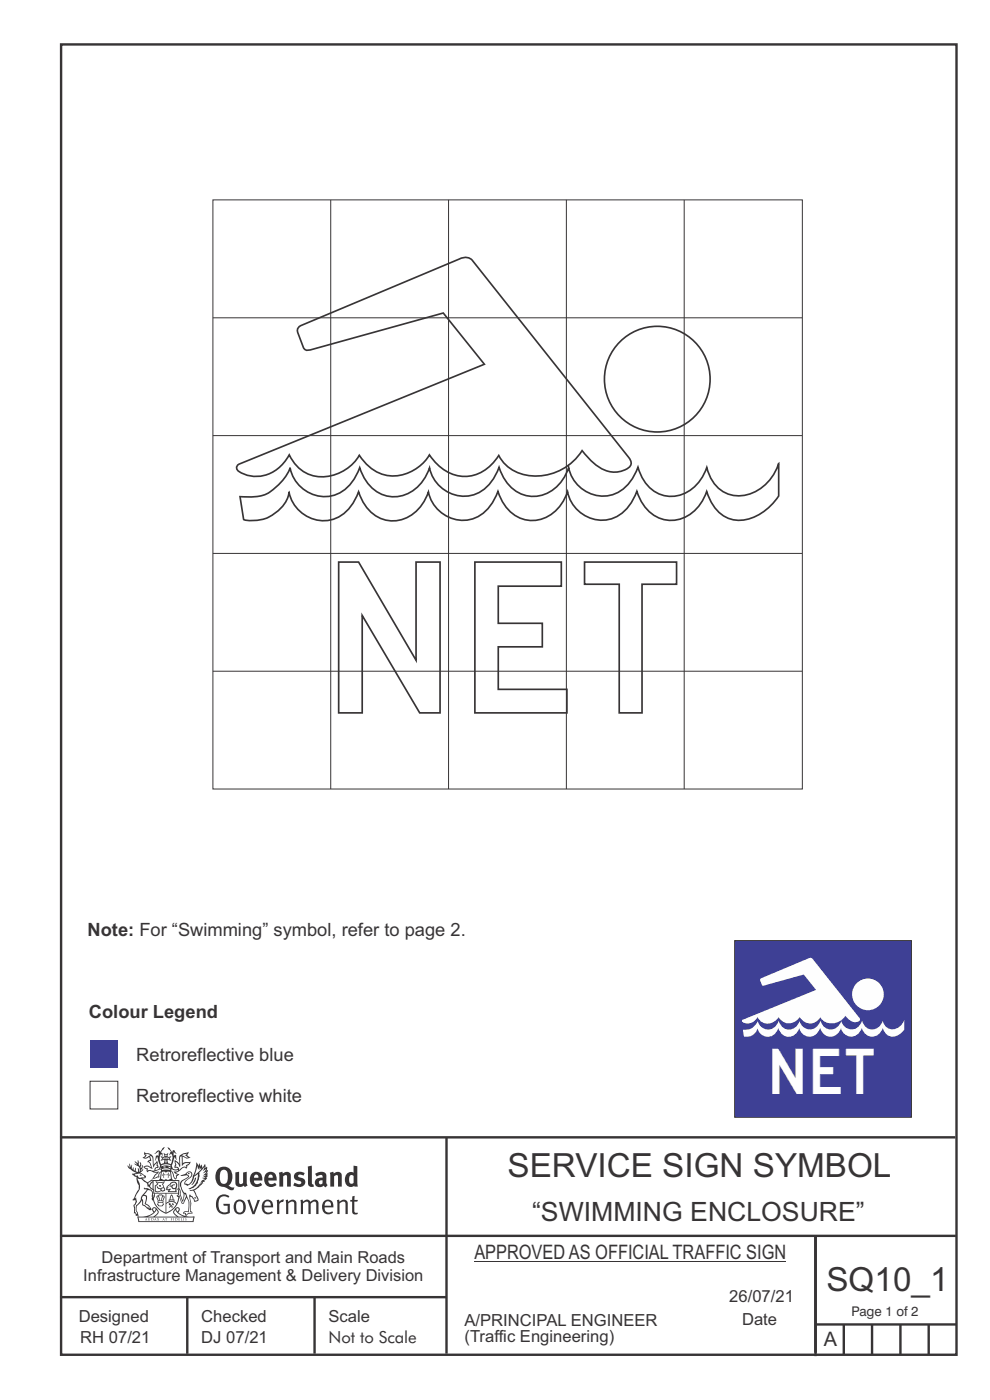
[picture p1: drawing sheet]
<svg xmlns="http://www.w3.org/2000/svg" width="210mm" height="297mm" viewBox="0 0 210 297" stroke-linecap="round" stroke-linejoin="round" font-family="sans-serif">
<g fill="none" stroke="#373435" stroke-width=".51">
<path d="M13 9.4h189.9v278h-189.9zM12.7 241.3h190M94.7 241.4v45.8M12.7 275.2h82M12.7 262.2h190.1M39.7 275.2v12M66.7 275.2v12M173 262.2v25.5M173 281h30M179 281v6.4M185 281v6.4M191 281v6.4"/>
<path d="M197 281v6.4"/>
</g>
<path d="M19.1 229.4h5.9v5.9h-5.9z" fill-rule="evenodd" fill="#fefefe" stroke="#373435" stroke-width=".21"/>
<path d="M19.1 220.7h5.9v5.9h-5.9z" fill-rule="evenodd" fill="#3e4095"/>
<path d="M45.2 42.4h125v125h-125zM70.2 42.4v125M95.2 42.4v125M120.1 42.4v125M145.1 42.4v125M45.2 67.4h125M45.2 92.4h125M45.2 117.4h125M45.2 142.4h125" fill="none" stroke="#373435" stroke-width=".21"/>
<g fill="none" stroke="#373435" stroke-width=".35">
<path d="M63.4 69.4l.4-.3 31.8-13.4a6 6 0 0 1 3.5-1.1l1 .6 33.3 41.9 .4 .7a1.33 1.33 0 0 1-.8 1.7 5.9 5.9 0 0 1-7.2-1.4l-2.3-2.5a11.3 11.3 0 0 1-15.3 3.8l-1.7-1.7-.7-1.1a8.2 8.2 0 0 1-9.5 4.1 10.1 10.1 0 0 1-5.2-4.2 8.5 8.5 0 0 1-14.9 .1 9.1 9.1 0 0 1-11.1 3.9 8.1 8.1 0 0 1-3.7-4 7.7 7.7 0 0 1-10 3.9l-.8-.4a.85 .85 0 0 1-.4-.8 .85 .85 0 0 1 .5-.7l52.1-21.2-8.8-10.9-27.7 7.7a1.33 1.33 0 0 1-2.1-.8l-1-2.7a1.1 1.1 0 0 1 .2-1.2zM50.9 105.4a10.4 10.4 0 0 0 6.3-1 11.5 11.5 0 0 0 4.4-5.1 7.4 7.4 0 0 0 6.4 6 7.4 7.4 0 0 0 7.6-4.4l.7-1.7a7.8 7.8 0 0 0 7.4 6.2 8.4 8.4 0 0 0 7.4-6.1 7.4 7.4 0 0 0 6.4 5.9 7.4 7.4 0 0 0 7.6-4.4l.8-1.7a7.8 7.8 0 0 0 7.4 6.2 8.3 8.3 0 0 0 7.3-6.1 7.3 7.3 0 0 0 6.4 6 7.3 7.3 0 0 0 7.6-4.4l.7-1.7a7.5 7.5 0 0 0 7.2 6.2 8.4 8.4 0 0 0 7.4-6.1 7.2 7.2 0 0 0 6.3 6 9.5 9.5 0 0 0 9-6.8v6.8a11.3 11.3 0 0 1-8 5.2 6.7 6.7 0 0 1-6.7-4.5l-.6-1.6a8.2 8.2 0 0 1-8.5 6 8 8 0 0 1-6.3-6.1 8.3 8.3 0 0 1-7.1 6.2 7.6 7.6 0 0 1-7.6-6.1 8.1 8.1 0 0 1-8.5 6.1 8 8 0 0 1-6.3-6.2 8.3 8.3 0 0 1-7.1 6.2 7.6 7.6 0 0 1-7.6-6 8.2 8.2 0 0 1-8.5 6 8 8 0 0 1-6.3-6.1 8.3 8.3 0 0 1-7.1 6.2 7.6 7.6 0 0 1-7.7-6 6.3 6.3 0 0 1-3 4.4 7.8 7.8 0 0 1-6.6 1.3z"/>
<circle cx="139.4" cy="80.4" r="11.2"/>
</g>
<path d="M155.8 199.6h37.5v37.4h-37.5z" fill-rule="evenodd" fill="#3e4095" stroke="#373435" stroke-width=".21"/>
<path d="M180.8 211a3.4 3.4 0 0 1 6.7 0 3.4 3.4 0 0 1-6.7 0zM161.3 207.7l.1 .8a.55 .55 0 0 0 .8 .6l8.3-2.3 2.6 3.2-15.6 6.4-.1 .3a2.17 2.17 0 0 0 3.3-.9 2.49 2.49 0 0 0 2.2 1.4 2.49 2.49 0 0 0 2.3-1.4 2.55 2.55 0 0 0 4.4 0 2.47 2.47 0 0 0 2.2 1.4 2.47 2.47 0 0 0 2.2-1.4 3.1 3.1 0 0 0 5.3-.3l.3 .3a1.91 1.91 0 0 0 2.8 .7l-.1-.5-10.2-12.7h-.6zM157.6 218.4l.2 1.5a2.34 2.34 0 0 0 2.9-1.7 2.25 2.25 0 0 0 2.2 1.8 2.25 2.25 0 0 0 2.2-1.9 2.26 2.26 0 0 0 2.2 1.9 2.26 2.26 0 0 0 2.3-1.9 2.25 2.25 0 0 0 2.2 1.8 2.25 2.25 0 0 0 2.2-1.8 2.25 2.25 0 0 0 2.2 1.9 2.25 2.25 0 0 0 2.2-1.9 2.24 2.24 0 0 0 2.2 1.8 2.24 2.24 0 0 0 2.2-1.8 2.26 2.26 0 0 0 2.2 1.9 2.26 2.26 0 0 0 2.3-1.9 2.28 2.28 0 0 0 1.7 1.8 2.28 2.28 0 0 0 2.4-1l.4-.5v-2.1a2.72 2.72 0 0 1-3.2 2l-.6-.4-.4-.5-.3-.8a2.22 2.22 0 0 1-2.2 1.8 2.22 2.22 0 0 1-2.2-1.8 2.24 2.24 0 0 1-2.2 1.8 2.24 2.24 0 0 1-2.2-1.8 2.25 2.25 0 0 1-2.2 1.8 2.25 2.25 0 0 1-2.3-1.8 2.25 2.25 0 0 1-2.1 1.8 2.25 2.25 0 0 1-2.3-1.8 2.26 2.26 0 0 1-2.2 1.8 2.26 2.26 0 0 1-2.2-1.8 2.25 2.25 0 0 1-2.2 1.8 2.25 2.25 0 0 1-2.2-1.8 2.81 2.81 0 0 1-3.2 1.8z" fill-rule="evenodd" fill="#fefefe"/>
<g fill="#373435">
<path d="M47 248.3a2.55 2.55 0 0 0 0 2.7l.3 .2a.81 .81 0 0 0 1-1v-.5a1.04 1.04 0 0 0-1.1-1.5zM46.3 248a1.82 1.82 0 0 1 2.1-.3 1.82 1.82 0 0 1 .9 1.9 2.29 2.29 0 0 1-.8 2l.7 .3h.5l-.2 .6a2.87 2.87 0 0 1-2-.7 2.12 2.12 0 0 1-1.6-3.1z" fill-rule="evenodd"/>
<path d="M49.9 248.7l.8-.1v2a.46 .46 0 0 0 .3 .6 .46 .46 0 0 0 .6-.3v-2.1l.7-.2v2.4l.2 .5-.5 .3-.3-.3a1.02 1.02 0 0 1-1.2 .3 1.02 1.02 0 0 1-.6-1.1z" fill-rule="evenodd"/>
<path d="M54 249.4l-.1 .5h.9a.49 .49 0 0 0-.2-.6 .49 .49 0 0 0-.6 .1zM53.4 249a1.34 1.34 0 0 1 1.6-.2 1.34 1.34 0 0 1 .7 1.5v.2h-1.8a.77 .77 0 0 0 .5 .8 .77 .77 0 0 0 .9-.4l.3 .5a1.59 1.59 0 0 1-2 .1 1.59 1.59 0 0 1-.5-2z" fill-rule="evenodd"/>
<path d="M57.1 249.4l-.2 .5h1a.49 .49 0 0 0-.2-.6 .49 .49 0 0 0-.6 .1zM56.4 249a1.34 1.34 0 0 1 1.6-.2 1.34 1.34 0 0 1 .7 1.5v.2h-1.8a.77 .77 0 0 0 .5 .8 .77 .77 0 0 0 .9-.4l.4 .5a1.59 1.59 0 0 1-2.1 .1 1.59 1.59 0 0 1-.5-2z" fill-rule="evenodd"/>
<path d="M59.2 248.8l.7-.2 .1 .4a.95 .95 0 0 1 1-.3 .95 .95 0 0 1 .7 .8v2.3h-.8v-2.3a.46 .46 0 0 0-.8 .1v2.2h-.8z" fill-rule="evenodd"/>
<path d="M62.6 249a1.75 1.75 0 0 1 2-.1l-.2 .5-.6-.2a.43 .43 0 0 0-.6 .3l.4 .3a1.04 1.04 0 0 1 1.2 1.1 1.04 1.04 0 0 1-1.4 1l-1.2-.4 .3-.6 1 .4 .4-.4a.88 .88 0 0 0-1-.5l-.4-.3-.1-.3z" fill-rule="evenodd"/>
<path d="M65.3 247.5l.8-.2 .1 3.8 .3 .2 .1 .4a.88 .88 0 0 1-1 0 .88 .88 0 0 1-.3-1z" fill-rule="evenodd"/>
<path d="M67.8 250.5a.43 .43 0 0 0-.1 .7 .43 .43 0 0 0 .7-.1v-.7zM66.8 249a1.7 1.7 0 0 1 2.4 .1v1.9l.3 .4-.4 .5-.5-.4a1.03 1.03 0 0 1-1.7-.1 1.03 1.03 0 0 1 .8-1.5h.7v-.4a.8 .8 0 0 0-1.2 .1z" fill-rule="evenodd"/>
<path d="M70 248.8l.7-.2 .1 .4a.95 .95 0 0 1 1-.3 .95 .95 0 0 1 .7 .8v2.3h-.8v-2.3a.46 .46 0 0 0-.8 .1v2.2h-.8z" fill-rule="evenodd"/>
<path d="M74.3 249.3a1.48 1.48 0 0 0 0 1.8h.5l.2-.1v-1.5l-.3-.2zM75 247.3l.8 .1 .1 4.4h-.7l-.1-.2a1.26 1.26 0 0 1-1.4 0 1.26 1.26 0 0 1-.5-1.3 1.29 1.29 0 0 1 .4-1.4 1.29 1.29 0 0 1 1.4-.1z" fill-rule="evenodd"/>
<path d="M46.4 253.8a1.72 1.72 0 0 1 2.3 0l-.3 .3a1.24 1.24 0 0 0-1.4-.2 1.24 1.24 0 0 0-.6 1.4 1.49 1.49 0 0 0 1.2 1.9l.7-.1v-1.3h-.8l-.1-.4h1.4v1.9a1.93 1.93 0 0 1-2.3 0 1.93 1.93 0 0 1-.7-2.2l.2-.8z" fill-rule="evenodd"/>
<path d="M50.4 255a1.65 1.65 0 0 0 .2 2.2 .99 .99 0 0 0 1-1.4 .78 .78 0 0 0-.4-.8 .78 .78 0 0 0-.8 0zM50 254.8a1.33 1.33 0 0 1 1.6-.1 1.33 1.33 0 0 1 .5 1.4 1.31 1.31 0 0 1-1.3 1.6 1.31 1.31 0 0 1-1.2-1.6v-.6z" fill-rule="evenodd"/>
<path d="M52.5 254.6l.5-.1 .8 2.6 .8-2.5h.5l-1.1 3h-.5z" fill-rule="evenodd"/>
<path d="M56.3 255.1l-.2 .7h1.3a.7 .7 0 0 0-.3-.8 .7 .7 0 0 0-.8 .1zM55.9 254.9a1.22 1.22 0 0 1 1.5-.2 1.22 1.22 0 0 1 .5 1.5h-1.8a.93 .93 0 0 0 .5 1 .93 .93 0 0 0 1.1-.2l.2 .3a1.43 1.43 0 0 1-1.8 .1 1.43 1.43 0 0 1-.6-1.7z" fill-rule="evenodd"/>
<path d="M58.7 254.6l.4-.1 .1 .5 .4-.4 .6-.1-.1 .5a.66 .66 0 0 0-.9 .7v1.9h-.4z" fill-rule="evenodd"/>
<path d="M60.6 254.6l.4-.1 .1 .5a.94 .94 0 0 1 1-.5 .94 .94 0 0 1 .8 .8v2.3h-.5l-.1-2.5a.81 .81 0 0 0-1.2 .2v2.3h-.4z" fill-rule="evenodd"/>
<path d="M63.7 254.6l.5-.1 .1 .5 .4-.4a.78 .78 0 0 1 1.2 .4 .9 .9 0 0 1 .9-.5 .9 .9 0 0 1 .8 .8v2.3h-.5l-.1-2.5a.67 .67 0 0 0-1.1 .3v2.2h-.5v-2.4l-.4-.3-.7 .4v2.3h-.5z" fill-rule="evenodd"/>
<path d="M69.1 255.1l-.2 .7h1.3a.7 .7 0 0 0-.3-.8 .7 .7 0 0 0-.8 .1zM68.7 254.9a1.22 1.22 0 0 1 1.5-.2 1.22 1.22 0 0 1 .5 1.5h-1.8a.93 .93 0 0 0 .4 1 .93 .93 0 0 0 1.2-.2l.2 .3a1.44 1.44 0 0 1-1.8 .1 1.44 1.44 0 0 1-.6-1.7z" fill-rule="evenodd"/>
<path d="M71.5 254.6l.4-.1 .1 .5a.94 .94 0 0 1 1-.5 .94 .94 0 0 1 .8 .8v2.3h-.5l-.1-2.5a.81 .81 0 0 0-1.2 .2v2.3h-.4z" fill-rule="evenodd"/>
<path d="M74.7 253.8l.5-.1v.9h.7l-.1 .3h-.6v2.2l.1 .2h.5l.1 .3a.75 .75 0 0 1-1.2-.6v-2.1h-.4v-.3h.4z" fill-rule="evenodd"/>
<path d="M30.8 244.8l1.1 .3-.9 .5h-.4l.6-.5zM31.8 245.3h.2a2.44 2.44 0 0 1 .5 1.9l.1 .5 .6-1-.1 .6 .3 .3a.57 .57 0 0 0-.6 .7l-1-.1-.5 .2 .2-.5-.8-.3 .7-.1 .9 .5 .1-.1-.6-1.3-.2-.2 .5-.1zM30.7 244.3l-.1 .5 .2 .4-.6 .4a1.04 1.04 0 0 0 1.4-.2l.2 .7-.3 .1-.2 .4a.94 .94 0 0 1 .8 1.1l-.2-.1a1.16 1.16 0 0 0-1.5-.1l.3 .4 .4 .2 .1 .5 .2 .1 .1-.2a.94 .94 0 0 1 1.1 .2l.8 .1-1.2 1.2a1.13 1.13 0 0 0 1.2-.2l.4-.1v-.4l.4-.8a.83 .83 0 0 0-.6 1.1l-.3-.1-.7 .4 1.1-1.4-.5 .1-.5-.1 1.3-.5-.1-.1-.9 .4v-.3l.2-.2 .3 .1 .1-.3-.2-.4 .1-.6-.2-.4-.7 1v-.7a1.42 1.42 0 0 0-1.6-1.8z" fill-rule="evenodd"/>
<path d="M38.5 245.1l.5-.2 .7-.1-.6 .3 .8 .5h-.3zM38.3 245.4l.2-.1 .1 2a1.69 1.69 0 0 1 1.6-.6l-.8 .5 .1 .5a1.1 1.1 0 0 0-1.5 .6l-.1-.5-.2-.2h-.5l.3-.4-.3-.7a1.42 1.42 0 0 1 .9 1.1l.2-.1zM37.1 246.1l.1 1-.2 .3 .1 .4h.5l.2 .2a.96 .96 0 0 1-1.2-.1l-.1 .1a1.06 1.06 0 0 0 1.3 .2v.1a.72 .72 0 0 1-.9 .2l.2 .5 .6 .2-.4 .2-.1 .6-.2-.3-.4-1.1-.4-.4 .4 .9a1.54 1.54 0 0 0 .7 1.2l.2-.3a.58 .58 0 0 1 .4-.8l.2-.2-.3 .1-.5-.3 .9-.5a.93 .93 0 0 1 1.2-.5v.2l.2-.2 .1-.5a.99 .99 0 0 0 .7-.8l-1.3 .1-.3 .2-.1-1.4 .9 .4 .9-.3h-.4l-.5-.4 .4-.7-.6 .2a1.46 1.46 0 0 0-1.4 2.1l.1 .3-.3-.3z" fill-rule="evenodd"/>
<path d="M35.6 248.8l.2 .1-.1 .3 .4 .1h-.4v.6l-.1-.6-.3-.1h.3z" fill-rule="evenodd"/>
<path d="M34.6 248.8l.2 .1v.3h.3l-.3 .1-.1 .6v-.6h-.4l.4-.1z" fill-rule="evenodd"/>
<path d="M34.3 248.7a.57 .57 0 0 1 .9 .2 .57 .57 0 0 1 .9-.2l.2 1.4h-.2a.57 .57 0 0 1-.9 0 .69 .69 0 0 1-1.1 0zM34.2 248l-.3 2.1-.1 .4h2.9l-.2-.4-.3-2.1h-.2v.2l-.8-.1-.8 .1v-.2z" fill-rule="evenodd"/>
<path d="M34.2 252.3a.3 .3 0 0 0 .6 0 .3 .3 0 0 0-.6 0zM33.3 250.8l.3 .3-.3 .4a.79 .79 0 0 0 0 1.3l.8-.2-.1-.3a.55 .55 0 0 1-.7-.6l.1-.1 .2 .3 .3 .2 .8-.2-.4-.7 .4-.4-.7 .2zM33 250.6l1.1 .2 .9-.2-.4 .6 .4 1.2a.56 .56 0 0 1-.8 .3l-.2 .1a.73 .73 0 0 1-.9 .1 .73 .73 0 0 1-.3-1v-.4l.6-.4z" fill-rule="evenodd"/>
<path d="M35.6 251.7l.7-.4a.58 .58 0 0 1 1-.1 .58 .58 0 0 1-.4 .9l-.3-.3a.43 .43 0 0 1 .6-.4 .57 .57 0 0 0-.8 .2l-.2-.1-.3 .1 .5 .2a.55 .55 0 0 0 .8 .4v.5h-1.3l.4-.4-.2-.1-.6 .1 .2-.3-.2-.1zM35.4 251.7l-.1 .2a.39 .39 0 0 0 .2 .6l.3-.1-.2 .5h1.9l-.1-.8a.86 .86 0 0 0-.1-1.3 .86 .86 0 0 0-1.3 .4z" fill-rule="evenodd"/>
<path d="M36 254.7h.8v.2h-.8zM36.4 253.7l.2 .8h-.4zM36.4 253.4l-.3 .5-.1 .6h-.2v.4l-.7 .4 .2 .1a1.48 1.48 0 0 1 2.1 .1h.2l-.6-.6v-.4h-.2l-.1-.6z" fill-rule="evenodd"/>
<path d="M35.8 255.3h.4l.1 .4 .3-.2-.2-.2a.38 .38 0 0 1 .5 .5l-.2-.2-.3 .2 .4 .2-.4 .3-.1-.4-.4 .3-.1-.1 .4-.3-.1-.1-.2 .1z" fill-rule="evenodd"/>
<path d="M34.5 253.9h.2v.2l-.2 .6h-.2zM33.6 255.2h.9v.2a.55 .55 0 0 1-.8 .4v-.2l-.2-.1zM33.4 253.9h.2l.2 .8h-.2zM33.6 254.9l.8-.1 .1 .2h-.8zM33.8 253.6h.5l-.2 1.1h-.1zM33.3 253.7l-.1 .3 .3 1.1a.48 .48 0 0 0-.1 .6 .48 .48 0 0 0 .5 .2h.5a.49 .49 0 0 0 .2-.8l.3-1.1-.1-.3a1.42 1.42 0 0 0-1.5 0z" fill-rule="evenodd"/>
<path d="M33.7 251.4l.4 .1 .1 .3h-.3z" fill-rule="evenodd"/>
<path d="M41.3 249.9l.3-.1-.2 .8-.6 .8h-.2l.5-.7z" fill-rule="evenodd"/>
<path d="M39.7 248.9l.3-.2 .5 .2a.88 .88 0 0 1-.6 1.1 1.22 1.22 0 0 0-.8 1.3l.5 .2a.72 .72 0 0 0 .9-.4l.5-.8 .2-.6 .8-.6v.2a2.85 2.85 0 0 1-2 2.9l.1 .1a2.13 2.13 0 0 0 1.9-1.5v-.3a2.01 2.01 0 0 0 .3-1.7l1.1-1.3-.4 1 .7-.5-.7 1 .8-.4-.8 .8 .7-.2-.9 .6 .8-.1-.8 .4h.8l-.9 .3 .3 .2h-.4l.2 .3h-.3l.1 .3h-.4l.2 .2h-.2a2.16 2.16 0 0 1-2 1.1l.1 .2 .4-.1a.76 .76 0 0 1 .7 .8l.5 1.2-.6 .2a1.45 1.45 0 0 0-1.1-1.3l.2 1.7-.1 1.9 .4 .2a1.07 1.07 0 0 0-1.2 .5v-.3l-.5-.2a.87 .87 0 0 1 1.1-.1v-.8a4.4 4.4 0 0 0-.6-3v-.3h-.3a2.16 2.16 0 0 1-.7-2.2l.3-.4 1.2-.7a.55 .55 0 0 0-.4-.8zM37.8 252.3a.76 .76 0 0 1 .3 1.1l.6 1.6 .4-1.7 .2 .1a.61 .61 0 0 1-.1 .9l-.3 .8-.2 .1-.7-1.6-.3 .1a1.18 1.18 0 0 0 .1-1.4zM41.8 247.4l.2 .7 .3-.5v.6l.4-.5a1.9 1.9 0 0 1-1.1 1.4l-.4 .3zM38.3 249.5l1.3-.2 .2 .2v.3l-.5 .2a1.26 1.26 0 0 0-.9 1.9l.2 .7a1.84 1.84 0 0 1 .1 2.1l-.4-1.4a.96 .96 0 0 0-.4-1.2l-.4 .2a.78 .78 0 0 1 0 1.3l.1 .3h.4l.4 1.1a.38 .38 0 0 0 .2 .4 .38 .38 0 0 0 .4-.1l.6-1.2a2.94 2.94 0 0 1 .4 2.5l-.1 .4h-.8l-.3 .4v.2l.4-.1 .1 .4 .2 .1a1.02 1.02 0 0 1 1.3-.5v-.4l-.3-.1 .1-1.8-.3-1.3h.1a1.14 1.14 0 0 1 .8 1 .63 .63 0 0 0 .8-.2 .63 .63 0 0 0-.1-.9l-.7-1.2 .9-.6 .2-.4h.3l-.1-.2h.4l-.1-.3h.3l-.1-.3 .5-.1-.2-.2 .6-.4v-.2h-.2l.4-.5h-.3l.3-.5-.4 .1 .4-.5v-.3l-.3 .2 .2-.7-.1-.2-.4 .3v-.8l-.6 .8-.2-.8-.2 .5-.3-.7-.1 .6-.5-.8-.1 1.4-.6 1.8a1.81 1.81 0 0 1-1 1.5l-.6-.2a1.75 1.75 0 0 1 1.1-1.3 .75 .75 0 0 0 .1-1.2 .75 .75 0 0 0-1.1 .4z" fill-rule="evenodd"/>
<path d="M41.2 254h.3l.2 .2-.4 .1z" fill-rule="evenodd"/>
<path d="M29.4 258.3h11.6l-.1 .8h-11.4zM31.4 258.1l.4-.1a2.48 2.48 0 0 0 1.4-1.3l.3 .5-.5 .6-.5 .3zM32.5 256.5l.3-.2 .2 .1-.3 .6zM37.2 256.7a2.65 2.65 0 0 0 1.8 1.4h-1.1l-.5-.3-.5-.6zM37.4 256.4l.2-.1 .3 .2-.3 .5zM29.2 258.1l.1 1.2h11.8l.2-1.1-.2-.1a4.1 4.1 0 0 1-3.3-.9l.3-.4-.1-.6a1.06 1.06 0 0 0-1.3 1l.2 .4 .6 .5h-4.7l.3-.1a.84 .84 0 0 0 .6-.8 .84 .84 0 0 0-.5-.8l-.3-.2h-.5l-.1 .6 .3 .4a4.2 4.2 0 0 1-3.4 .9z" fill-rule="evenodd"/>
<path d="M31 258.6l.1 .2h-.2zM31 258.4l-.3 .5 .4-.1 .2 .2z" fill-rule="evenodd"/>
<path d="M31.4 258.4l.2 .1v.4a.25 .25 0 0 0 .2-.2 .25 .25 0 0 0-.1-.2h.1a.29 .29 0 0 1 0 .4 .29 .29 0 0 1-.4 0 .29 .29 0 0 1 0-.4z" fill-rule="evenodd"/>
<path d="M32.2 258.5a.22 .22 0 0 1 .3 .2 .22 .22 0 0 1-.3 .2zM32 258.4l.1 .5a.33 .33 0 0 0 .4 0 .33 .33 0 0 0 0-.4 .33 .33 0 0 0-.5-.1z" fill-rule="evenodd"/>
<path d="M32.9 258.6l.1 .2h-.2zM32.9 258.4l-.2 .5 .3-.1 .2 .2z" fill-rule="evenodd"/>
<path d="M33.3 258.4h.2l.1 .2 .2-.2-.2 .3 .2 .3-.3-.3v.3h-.2l.2-.3z" fill-rule="evenodd"/>
<path d="M34.7 258.6l.1 .2h-.2zM34.7 258.4l-.3 .5 .4-.1 .2 .2z" fill-rule="evenodd"/>
<path d="M35 258.4h.5l-.2 .1v.5l-.2-.1 .1-.4z" fill-rule="evenodd"/>
<path d="M36.2 258.4h.3l-.1 .1v.2h.1h-.1v.3l-.2-.1z" fill-rule="evenodd"/>
<path d="M36.7 258.5h.2v.5l-.2-.1z" fill-rule="evenodd"/>
<path d="M37.3 258.5a.22 .22 0 0 1 .3 .2 .22 .22 0 0 1-.3 .2zM37.1 258.4v.5a.33 .33 0 0 0 .5 0 .33 .33 0 0 0 0-.4 .33 .33 0 0 0-.5-.1z" fill-rule="evenodd"/>
<path d="M37.8 258.4h.4l-.2 .1v.2h.1h-.1v.2l.2 .1-.4-.1z" fill-rule="evenodd"/>
<path d="M38.4 258.4l.2 .1-.1 .4 .2 .1-.3-.1z" fill-rule="evenodd"/>
<path d="M38.9 258.5h.2v.5l-.2-.1z" fill-rule="evenodd"/>
<path d="M39.3 258.5h.2h-.1l.2 .3-.2 .2-.1-.1v-.1l.2 .1z" fill-rule="evenodd"/>
<path d="M34.2 247.3a1.51 1.51 0 0 1 2.1 .2 2.67 2.67 0 0 0-2.1 0zM35.7 247.5l.5 .1v.3l-.4-.1zM34.6 247.5h.5l.1 .2h-.4zM34.1 247.7l.2 .2h-.3zM35 246.8l.2-.2 .3 .2zM34.9 245.5h.2v.4h-.2zM35 245l.2 .1 .2-.1-.1 .3h-.2zM35.1 246.2h.2l.1 .4-.2-.2-.2 .2zM35.3 245.5h.2v.4h-.2zM34.4 245.6h.3l.1 .3-.4 .1 .2-.2zM35.7 245.6h.3l-.2 .2 .2 .2-.4-.1zM32.7 244.8l1-.5-.1 1-.2-.2-.3 .2-.3 1.1 .5-1 .3 .8a1.84 1.84 0 0 1 .2 1.8l.4 .1a2.48 2.48 0 0 1 2.2 0l.2-.2-.2-.7 .7-1.8 .4 .7-.2-1-.2-.1-.2 .3v-.9l.6 .4-.6-.8-.3 .1-.1 .4-.5-.9-.5-.3 .2 .5 .6 .5-.5 .8 .5-.4a2.06 2.06 0 0 1-.1 2.3l-.5-.2-.2-.6 .2-.1 .7 .2-.4-.5 .4-.5-.7 .2-.2-.2 .2-.7-.5 .4-.5-.4 .2 .7-.2 .2-.7-.2 .4 .5-.4 .5 .8-.2 .1 .1-.2 .6-.5 .2a2.02 2.02 0 0 1 0-2.2l.3 .5-.1-.7-.3-.1 .8-1.2-.4 .3-.5 .8-.2-.3a.8 .8 0 0 0-.8 .5z" fill-rule="evenodd"/>
<path d="M29.2 250l.3 .1a.61 .61 0 0 1 .8 .4l.3 .2a.8 .8 0 0 1 .6 1l.4 .1 .6 .5a1 1 0 0 1 .4 1.1l-.1 .7v-.5h-.1a.96 .96 0 0 0-.8-1.3l-.2-.2h-.7l-.1-.1-.1 .1 .1 .3h.6l-1.2 1.3-.2 1-.4 .6a1.33 1.33 0 0 0-.5 1.8l.2 .5a1.26 1.26 0 0 1-.5-1.5l-.1-.3a1.56 1.56 0 0 0 .4-1.7l-.3 .2 .2-.5a3.2 3.2 0 0 0 .7-3zM30.4 253.8h.4a2.06 2.06 0 0 1-.1 1.6l.7 .5 .4 .4-.6-.1-.8-.6-.1-.9a.51 .51 0 0 1 .1-.9zM28.6 249.2a1.52 1.52 0 0 1 2.1 .5l-1.1 .2-.2-.1-.1-.4h-.5zM27.5 246.9v.8l-.3-.4h-.1a3.1 3.1 0 0 0 1.9 1.6l-1 .1 .5 .6 .5 .1 .1 1.1a1.84 1.84 0 0 1-.3 2.5l-.4 .9-.3 .4 .2 .1 .4-.1 .1 .4-.2 .5-.3 .2 .1 1.7h.2l.3 .5 .1 .1 .5-.1-.2-.5a1.3 1.3 0 0 1-.1-1.7l.9-1 .2 1.1 .5 .2 .5 .5 .1-.1 .2 .3h.5a1.85 1.85 0 0 0-1.2-1.4l.1-.3a1.39 1.39 0 0 0 0-1.4l-.5-.1 .5-.5a.66 .66 0 0 1 .9-.4 .66 .66 0 0 1 .3 .9l-.1 .4 .2-.1v.2l-.1 .3 .2 .5 .1-.3a2.24 2.24 0 0 0 .1-2.2 .73 .73 0 0 1-.7-.7 .73 .73 0 0 1 .6-.7v-.2a.94 .94 0 0 0-.9 .8 .48 .48 0 0 1-.1-.6 .48 .48 0 0 1 .5-.2l.5-.3a.51 .51 0 0 0-.8 .2l-.4 .2-1.1-.8h.6l.2-.5-1.2-.7 .5-.5v-.3l-.4 .4v-.2a.69 .69 0 0 0 .2-1.1v.5l-.2 .3v-1.1l-.3-.2 .1 .5-.1 .3-.4-1.3v.7l-.6-.4 .5 .7-.6-.2 .3 .3a1 1 0 0 1 .7 1.4l-.2-.8v.9l-.5-.2v-.8l-.2 .7-.2-.1-.1-.6-.2 .4-.2-.3 .1-.6-.2 .5z" fill-rule="evenodd"/>
<path d="M29.6 249.3l.2-.1 .3 .2z" fill-rule="evenodd"/>
<path d="M32.4 250.4h5.6v2l-.2-.1v-1.7h-5.2v2.5h5.2v-.8l.1 .2-.1 1.1v-.4h-2.5v4.1a4.1 4.1 0 0 0 2.6-3.6l.1-.1a4 4 0 0 1-2.8 3.9 4.2 4.2 0 0 1-2.8-4.7l.1 1.2 .1-.1a3.8 3.8 0 0 0 2.5 3.4v-4.1h-2.5l-.2-.8z" fill-rule="evenodd"/>
<circle cx="40" cy="249" r=".17"/>
</g>
<path d="M100.6 267.7h66.2" fill="none" stroke="#373435" stroke-width=".21"/>
<g font-size="32" fill="#373435">
<text x="71.8" y="151.2">N</text>
<text x="100.7" y="151.2">E</text>
<text x="124" y="151.2">T</text>
</g>
<text font-size="9.6" fill="#fefefe" x="163.8" y="232.2">NET</text>
<g font-size="7.1" fill="#373435">
<text x="107.7" y="249.8">SERVICE SIGN SYMBOL</text>
<text x="175.3" y="273.9">SQ10_1</text>
</g>
<text font-size="5.6" fill="#373435" x="112.9" y="259.1">“SWIMMING ENCLOSURE”</text>
<g font-size="4.2" fill="#373435">
<text x="100.6" y="267.2">APPROVED AS OFFICIAL TRAFFIC SIGN</text>
<text x="174.7" y="285.6">A</text>
</g>
<g font-size="3.9" fill="#373435">
<text x="18.6" y="198.5">Note: For “Swimming” symbol, refer to page 2.</text>
<text x="18.9" y="215.9">Colour Legend</text>
<text x="28.9" y="225">Retroreflective blue</text>
<text x="28.9" y="233.7">Retroreflective white</text>
</g>
<g font-size="3.5" fill="#373435">
<text x="21.6" y="267.9">Department of Transport and Main Roads</text>
<text x="17.7" y="271.8">Infrastructure Management &amp; Delivery Division</text>
<text x="16.7" y="280.4">Designed</text>
<text x="42.7" y="280.4">Checked</text>
<text x="69.7" y="280.4">Scale</text>
<text x="98.5" y="281.4">A/PRINCIPAL ENGINEER</text>
<text x="154.7" y="276.2">26/07/21</text>
<text x="157.4" y="281.2">Date</text>
<text x="17" y="284.8">RH 07/21</text>
<text x="42.7" y="284.8">DJ 07/21</text>
<text x="69.7" y="285">Not to Scale</text>
<text x="98.5" y="284.8">(Traffic Engineering)</text>
</g>
<text font-size="2.8" fill="#373435" x="180.6" y="279.3">Page 1 of 2</text>
</svg>
